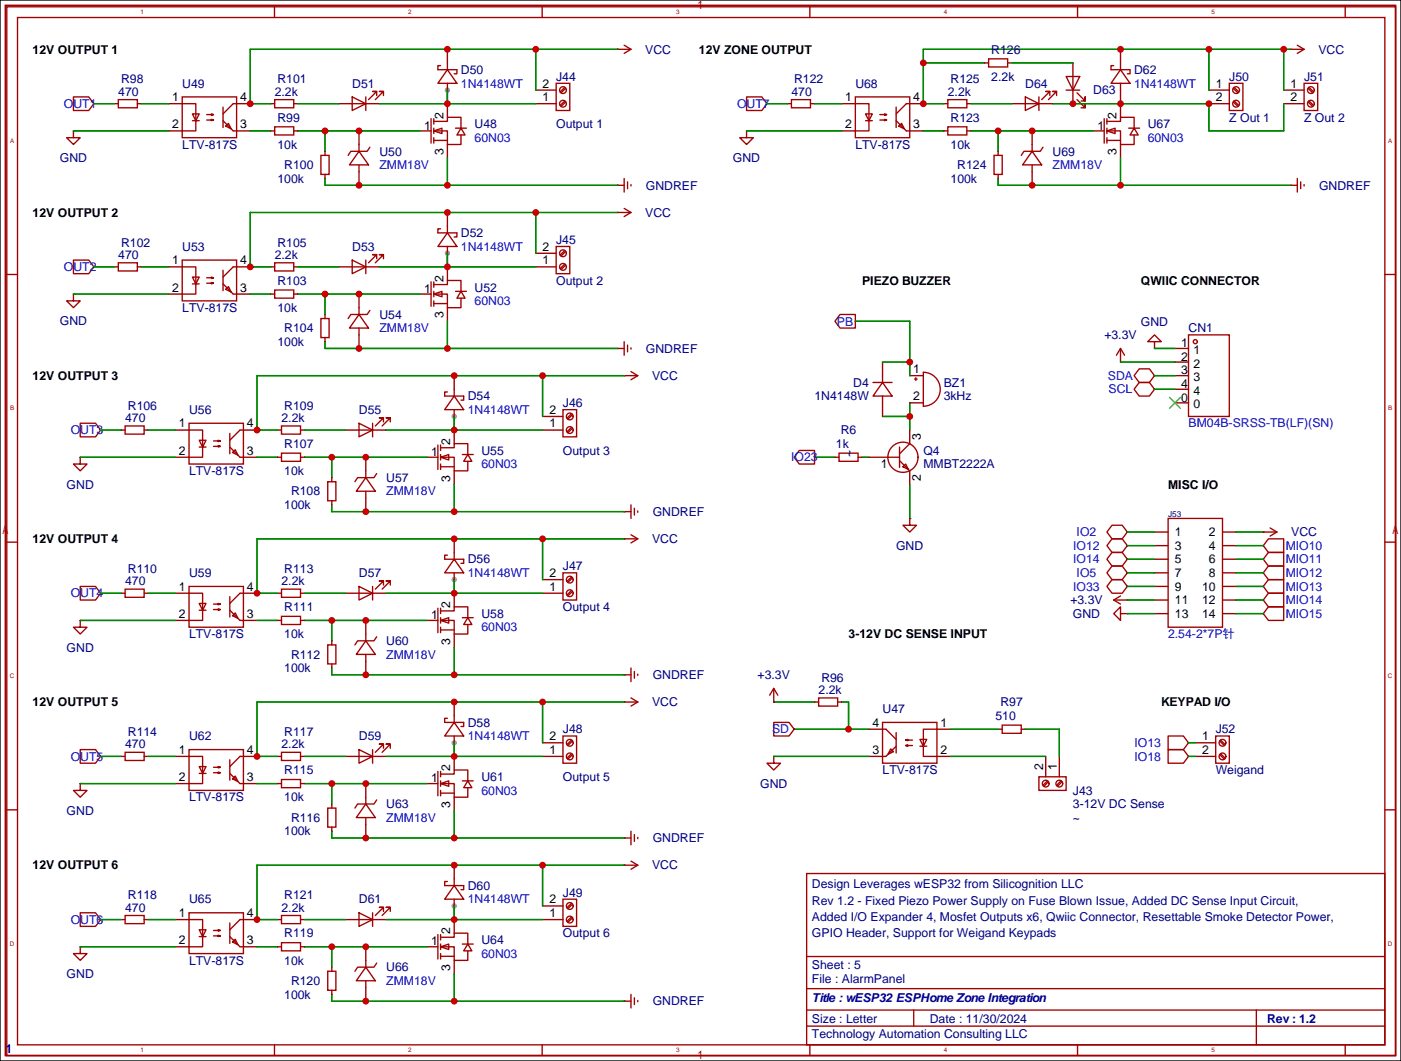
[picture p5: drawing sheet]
<svg xmlns="http://www.w3.org/2000/svg" width="262mm" height="198mm" viewBox="0 0 262 198" stroke-linecap="round" stroke-linejoin="round" font-family="sans-serif">
<path d="M0 0h261.7v198.2h-261.7z" fill="#fff" stroke="#000" stroke-width=".25"/>
<g fill="#999">
<circle cx="83.6" cy="16.8" r=".51"/>
<circle cx="84.8" cy="169.2" r=".51"/>
<circle cx="84.8" cy="138.8" r=".51"/>
<circle cx="84.8" cy="108.3" r=".51"/>
<circle cx="84.8" cy="77.8" r=".51"/>
<circle cx="83.6" cy="47.3" r=".51"/>
</g>
<g fill="none" stroke="#a10000" stroke-width=".25">
<path d="M1 1h259.7v196.2h-259.7zM1.3 1.3h259.4v195.9h-259.4zM3.3 3.3h255.4v191.9h-255.4zM13.7 18.1h2.9l.9 1.3-.9 1.2h-2.9zM22.1 18.6h3.6v1.5h-3.6zM34 19.4h2.6v3.3M34 18.1h10.2v7.6h-10.2zM44.2 19.4h-.6l-1.9 1.9M51.3 1.3v2M51.3 18.6h3.6v1.5h-3.6zM65.8 18.1l2.5 1.3-2.5 1.2zM65.8 19.4h2.5"/>
<path d="M68.3 18.1v2.5M70.4 17.8v-.7h-.8h.8l-1.6 1.5M71.6 17.8v-.7h-.7h.7l-1.5 1.5M82.3 12.3h-.5v.7h3.5v.8h-.5M83.6 13l1.7 2.6h-3.5zM83.6 11.8v1.2M83.6 15.6v1.2M101.3 1.3v2M103.9 15.6h2.5v5h-2.5zM105.5 16.3l-.9 .9M105.5 18.9l-.9 .8M105.7 16.5l-.9 .8"/>
<path d="M105.7 19l-.9 .9M115.3 9.2h2.6M116.6 8.4l1.3 .8M117.9 9.2l-1.3 .8M139.4 18.1h2.9l1 1.3-1 1.2h-2.9zM147.8 18.6h3.6v1.5h-3.6zM151.3 1.3v2M159.8 18.1h10.1v7.6h-10.1zM159.8 19.4h2.5v3.3M169.9 19.4h-.6l-1.9 1.9M177 18.6h3.6v1.5h-3.6zM184.7 11h3.5v1.5h-3.5z"/>
<path d="M191.5 18.1l2.6 1.3-2.6 1.2zM191.5 19.4h2.6M194.1 18.1v2.5M196.1 17.8v-.7h-.8h.8l-1.5 1.5M197.4 17.8v-.7h-.8h.8l-1.6 1.5M199.1 14.3h2.6l-1.3 2.5zM199.1 16.8h2.6M200.4 14.3v2.5M201.2 18.6l1.5 1.5v-.7v.7h-.8M201.2 17.3l1.5 1.6v-.8v.8h-.8M201.3 1.3v2M208 12.3h-.5v.7h3.6v.8h-.5"/>
<path d="M209.3 13l1.8 2.6h-3.6zM209.3 11.8v1.2M209.3 15.6v1.2M229.6 15.6h2.6v5h-2.6zM230.4 19l.8 .9M230.4 16.5l.8 .8M230.5 18.9l.9 .8M230.5 16.3l.9 .9M241 9.2h2.6M242.3 8.4l1.3 .8M243.6 15.6h2.5v5h-2.5zM243.6 9.2l-1.3 .8"/>
<path d="M244.3 19l.9 .9M244.3 16.5l.9 .8M244.5 18.9l.9 .8M244.5 16.3l.9 .9M251.3 1.3v2M13.7 24.5v1.2h1.3l-1.3 1.3-1.3-1.3h1.3M35.9 21.3h1.3l-.6 1.2zM35.9 22.5h1.3M36.6 22.5v2h-2.6M38.6 22.4h1.3l-.4 .1v-.2l.4 .1M38.6 21.4h1.3l-.4 .1v-.2l.4 .1M41.7 22.5l1.9 2h.6"/>
<path d="M41.7 20v3.8M42.2 23.6l.5-.5 .5 1zM51.3 23.7h3.6v1.5h-3.6zM59.9 29h1.6v3.6h-1.6zM67.1 28.3l1.7 2.5h-3.5zM67.1 27v1.3M67.1 30.8v1.3M69.1 27.5l-.5 .8h-3.1l-.5 .7M80.5 22.2v4.5M81 24.5h2.6v2.5h2.5v-1.8M81 22.7h2.6v-.8h2.5v2M81 24.5l1.5-.6v1.1z"/>
<path d="M81 22.2v1M81 23.9v1.1M81 25.7v1M81 26.2h2.6M85.1 23.9h2M86.1 23.9l.8 1.3h-1.6zM115.3 34.6h1.3M115.3 39.7h2.6M116.6 33.3v2.6M116.6 38.9l1.3 .8M117.2 34v1.2M117.9 34.5v.2"/>
<path d="M117.9 39.7l-1.3 .8M139.4 24.5v1.2h1.3l-1.3 1.3-1.2-1.3h1.2M161.7 21.3h1.2l-.6 1.2zM161.7 22.5h1.2M162.3 22.5v2h-2.5M164.3 22.4h1.3l-.4 .1v-.2l.4 .1M164.3 21.4h1.3l-.4 .1v-.2l.4 .1M167.4 20v3.8M167.4 22.5l1.9 2h.6M168.4 23.1l.5 1-1-.5zM177 23.7h3.6v1.5h-3.6zM185.7 29h1.5v3.6h-1.5z"/>
<path d="M192.8 28.3l1.8 2.5h-3.6zM192.8 27v1.3M192.8 30.8v1.3M194.8 27.5l-.5 .8h-3l-.5 .7M206.2 22.2v4.5M206.8 24.5h2.5v2.5h2.5v-1.8M206.8 22.7h2.5v-.8h2.5v2M206.8 24.5l1.5-.6v1.1zM206.8 26.2h2.5M206.8 22.2v1M206.8 23.9v1.1M206.8 25.7v1"/>
<path d="M210.8 23.9h2.1M211.8 23.9l.8 1.3h-1.5zM241 34.6h1.3M242.3 33.3v2.6M243 34v1.2M243.6 34.5v.2M1.3 51.3h2M13.7 48.6h2.9l.9 1.3-.9 1.2h-2.9zM13.7 54.9v1.3h1.3l-1.3 1.3-1.3-1.3h1.3M22.1 49.1h3.6v1.5h-3.6zM34 48.6h10.2v7.6h-10.2zM34 49.9h2.6v3.3"/>
<path d="M35.9 51.8h1.3l-.6 1.2zM35.9 53h1.3M36.6 53v1.9h-2.6M38.6 52.9h1.3l-.4 .1v-.2l.4 .1M38.6 51.9h1.3l-.4 .1v-.2l.4 .1M41.7 50.5v3.8M41.7 53l1.9 1.9h.6M42.2 54l.5-.5 .5 1.1zM44.2 49.9h-.6l-1.9 1.9M51.3 49.1h3.6v1.5h-3.6zM51.3 54.2h3.6v1.5h-3.6zM59.9 59.5h1.6v3.6h-1.6z"/>
<path d="M65.8 48.6l2.5 1.3-2.5 1.2zM65.8 49.9h2.5M67.1 58.7l1.7 2.6h-3.5zM67.1 57.5v1.2M68.3 48.6v2.5M69.1 58l-.5 .7h-3.1l-.5 .8M70.4 48.3v-.7h-.8h.8l-1.6 1.5M71.6 48.3v-.7h-.7h.7l-1.5 1.5M80.5 52.6v4.6M81 54.9h2.6v2.6h2.5v-1.8M81 53.2h2.6v-.8h2.5v2M81 54.9l1.6-.5v1z"/>
<path d="M81 52.6v1.1M81 54.4v1M81 56.2v1M81 56.7h2.6M82.3 42.7h-.5v.8h3.5v.8h-.5M83.6 43.5l1.7 2.5h-3.5zM83.6 42.2v1.3M83.6 46v1.3M85.1 54.4h2M86.1 54.4l.8 1.3h-1.6zM103.9 46h2.5v5.1h-2.5zM105.5 46.8l-.9 .8"/>
<path d="M105.5 49.3l-.9 .9M105.7 47l-.9 .8M105.7 49.5l-.9 .9M156.9 58.7h2.9v2.6h-2.9l-.9-1.3zM258.7 51.3h2M15 79.1h2.8l1 1.2-1 1.3h-2.8zM23.4 79.6h3.5v1.5h-3.5zM35.3 79.1h10.2v7.6h-10.2zM52.6 79.6h3.5v1.5h-3.5zM67.1 79.1l2.5 1.2-2.5 1.3zM67.1 61.3v1.3M69.6 79.1v2.5"/>
<path d="M71.6 78.8v-.8h-.7h.7l-1.5 1.6M72.9 78.8v-.8h-.8h.8l-1.5 1.6M83.6 73.2h-.5v.8h3.5v.7h-.5M84.8 74l1.8 2.5h-3.5zM84.8 72.7v1.3M84.8 76.5v1.3M105.2 76.5h2.5v5.1h-2.5zM106.8 77.3l-.9 .8M106.8 79.8l-.9 .9M106.9 77.5l-.8 .8M115.3 65.1h1.3M116.6 70.2h2.5"/>
<path d="M116.6 63.8v2.6M117.2 64.5v1.2M117.9 69.4l1.2 .8M117.9 65v.2M119.1 70.2l-1.2 .7M163.1 71.4h3.5M164.8 71.4l1.8 2.6h-3.5zM164.8 70.2v1.2M164.8 74v1.3M170.8 70.8h.5M171.1 70.6v.5M172.5 69.5a3.2 3.2 0 0 1 3.1 3.2 3.2 3.2 0 0 1-3.1 3.2z"/>
<path d="M209.3 65.1v2.5M209.3 65.1l-.8 1.3M209.3 65.1l.8 1.3M212.8 71.4h1.9l.9 1.3-.9 1.3h-1.9l-1-1.3zM212.8 68.9h1.9l.9 1.3-.9 1.2h-1.9l-1-1.2zM215.6 63.8h1.3l-1.3-1.2-1.2 1.2h1.2v1.3M222 62.6h7.6v15.2h-7.6zM15 85.4v1.3h1.3l-1.3 1.3-1.3-1.3h1.3M35.3 80.3h2.5v3.3M37.2 82.2h1.3l-.7 1.3zM37.2 83.5h1.3M37.8 83.5v1.9h-2.5"/>
<path d="M39.9 83.4h1.2l-.3 .1v-.2l.3 .1M39.9 82.4h1.2l-.3 .1v-.3l.3 .2M42.9 83.5l1.9 1.9h.7M42.9 81v3.8M43.9 84l.5 1-1-.5zM45.5 80.3h-.7l-1.9 1.9M52.6 84.6h3.5v1.6h-3.5zM61.2 90h1.5v3.5h-1.5zM67.1 80.3h2.5M68.3 89.2l1.8 2.6h-3.6zM68.3 88v1.2M68.3 91.8v1.2"/>
<path d="M70.4 88.5l-.6 .7h-3l-.5 .8M81.8 83.1v4.6M82.3 85.4h2.5v2.6h2.6v-1.8M82.3 83.6h2.5v-.7h2.6v2M82.3 85.4l1.5-.5v1zM82.3 83.1v1M82.3 84.9v1M82.3 86.7v1M82.3 87.2h2.5M86.4 84.9h2M87.4 84.9l.7 1.3h-1.5zM106.9 80l-.8 .8"/>
<path d="M116.6 95.6h1.3M117.9 94.3v2.5M117.9 99.9l1.2 .8M118.5 94.9v1.3M119.1 95.4v.3M149.3 84.1h2.8v2.6h-2.8l-1-1.3zM156.7 84.6h3.6v1.6h-3.6zM168 86l1.9 2M168 83.5v3.8M168.7 87.2l.5-.5 .5 1zM169.9 96.8v1.3h1.3l-1.3 1.3-1.2-1.3h1.2M169.9 82.9l-1.9 1.9"/>
<path d="M207.7 98.1h1.9l1 1.3-1 1.3h-1.9l-.9-1.3zM218.2 96.8h10.1v20.4h-10.1zM236 99.4h2.5M237.2 98.6l1.3 .8M238.5 99.4l-1.3 .7M1.3 101.3h2M15 109.5h2.8l1 1.3-1 1.3h-2.8zM15 115.9v1.3h1.3l-1.3 1.2-1.3-1.2h1.3M23.4 110h3.5v1.6h-3.5zM35.3 109.5h10.2v7.7h-10.2zM35.3 110.8h2.5v3.3M37.2 112.7h1.3l-.7 1.3z"/>
<path d="M37.2 114h1.3M37.8 114v1.9h-2.5M39.9 113.9h1.2l-.3 .1v-.3l.3 .2M39.9 112.8h1.2l-.3 .2v-.3l.3 .1M42.9 111.4v3.9M42.9 114l1.9 1.9h.7M43.9 114.5l.5 1-1-.5zM45.5 110.8h-.7l-1.9 1.9M52.6 110h3.5v1.6h-3.5zM52.6 115.1h3.5v1.6h-3.5zM67.1 109.5l2.5 1.3-2.5 1.3zM67.1 110.8h2.5"/>
<path d="M68.3 119.7l1.8 2.5h-3.6zM68.3 118.4v1.3M69.6 109.5v2.6M70.4 118.9l-.5 .8h-3.1l-.5 .8M71.6 109.3v-.8h-.7h.7l-1.5 1.5M72.9 109.3v-.8h-.8h.8l-1.5 1.5M81.8 113.6v4.6M82.3 115.9h2.5v2.5h2.6v-1.7M82.3 114.1h2.5v-.7h2.6v2M82.3 115.9l1.5-.5v1zM82.3 113.6v1M82.3 115.4v1"/>
<path d="M82.3 117.2v1M82.3 117.7h2.5M83.6 103.7h-.5v.8h3.5v.7h-.5M84.8 104.5l1.8 2.5h-3.5zM84.8 103.2v1.3M84.8 107v1.3M86.4 115.4h2M87.4 115.4l.7 1.3h-1.5zM105.2 107h2.5v5.1h-2.5zM106.8 107.8l-.9 .8M106.8 110.3l-.9 .8M106.9 107.9l-.8 .9"/>
<path d="M106.9 110.5l-.8 .8M116.6 100.7h2.5M119.1 100.7l-1.2 .7M207.7 105.7h1.9l1 1.3-1 1.3h-1.9l-.9-1.3zM207.7 103.2h1.9l1 1.3-1 1.2h-1.9l-.9-1.2zM207.7 100.7h1.9l1 1.2-1 1.3h-1.9l-.9-1.3zM207.7 108.3h1.9l1 1.2-1 1.3h-1.9l-.9-1.3zM208 112.1l1.3 .7M208 112.1h2.6M209.3 114.6v1.3l-1.3-1.3 1.3-1.2v1.2h1.3M209.3 111.3l-1.3 .8M236.9 100.7h2.9v2.5h-2.9l-.9-1.3z"/>
<path d="M236.9 105.7h2.9v2.6h-2.9l-.9-1.3zM236.9 108.3h2.9v2.5h-2.9l-.9-1.3zM236.9 110.8h2.9v2.6h-2.9l-.9-1.3zM236.9 113.4h2.9v2.5h-2.9l-.9-1.3zM236.9 103.2h2.9v2.5h-2.9l-.9-1.2zM258.7 101.3h2M61.2 120.5h1.5v3.5h-1.5zM68.3 122.2v1.3M71.6 139.8v-.8h-.7h.7l-1.5 1.5M72.9 139.8v-.8h-.8h.8l-1.5 1.5M83.6 134.2h-.5v.7h3.5v.8h-.5M84.8 134.9l1.8 2.6h-3.5z"/>
<path d="M84.8 133.7v1.2M84.8 137.5v1.3M105.2 137.5h2.5v5.1h-2.5zM106.8 138.2l-.9 .9M106.9 138.4l-.8 .9M116.6 131.1h2.5M116.6 126.1h1.3M117.9 130.4l1.2 .7M117.9 124.8v2.5M118.5 125.4v1.3M119.1 131.1l-1.2 .8M119.1 125.9v.3"/>
<path d="M144.5 134.9h2.9l.9 1.3-.9 1.3h-2.9zM144.5 128.6l-.7 1.3M144.5 128.6v2.5M144.5 128.6l.8 1.3M152.9 130.4h3.6v1.5h-3.6zM164.8 134.9h10.2v7.7h-10.2zM164.8 136.2h.7l1.9 1.9M166.4 139.9l.5 .5-1 .5zM167.4 139.4l-1.9 1.9h-.7M167.4 136.8v3.9M169.2 139.3l.3-.2v.3l-.3-.1h1.2M169.2 138.2l.3-.1v.3l-.3-.2h1.2"/>
<path d="M171.8 138.1h1.3l-.6 1.3zM171.8 139.4h1.3M172.5 139.4v1.9h2.5M175 136.2h-2.5v3.3M187.2 135.4h3.6v1.6h-3.6zM218.2 137.5h2.8l1 1.3-1 1.2h-2.8zM227.1 137.5h2.5v5.1h-2.5zM227.8 138.4l.9 .9M228 138.2l.9 .9M1.3 151.3h2M15 140h2.8l1 1.3-1 1.3h-2.8zM15 146.4v1.2h1.3l-1.3 1.3-1.3-1.3h1.3"/>
<path d="M23.4 140.5h3.5v1.6h-3.5zM35.3 141.3h2.5v3.3M35.3 140h10.2v7.6h-10.2zM37.2 143.2h1.3l-.7 1.3zM37.2 144.5h1.3M37.8 144.5v1.9h-2.5M39.9 144.3h1.2l-.3 .2v-.3l.3 .1M39.9 143.3h1.2l-.3 .1v-.2l.3 .1M42.9 141.9v3.8M42.9 144.5l1.9 1.9h.7M43.9 145l.5 1-1-.5zM45.5 141.3h-.7l-1.9 1.9"/>
<path d="M52.6 140.5h3.5v1.6h-3.5zM52.6 145.6h3.5v1.5h-3.5zM61.2 150.9h1.5v3.6h-1.5zM67.1 140l2.5 1.3-2.5 1.3zM67.1 141.3h2.5M68.3 150.2l1.8 2.5h-3.6zM68.3 148.9v1.3M68.3 152.7v1.3M69.6 140v2.6M70.4 149.4l-.6 .8h-3l-.5 .7M81.8 144.1v4.6M82.3 146.4h2.5v2.5h2.6v-1.8"/>
<path d="M82.3 144.6h2.5v-.8h2.6v2.1M82.3 146.4l1.5-.5v1zM82.3 144.1v1M82.3 145.9v1M82.3 147.6v1.1M82.3 148.1h2.5M86.4 145.9h2M87.4 145.9l.7 1.2h-1.5zM106.8 140.8l-.9 .8M106.9 141l-.8 .8M116.6 156.5h1.3M117.9 155.3v2.5"/>
<path d="M118.5 155.9v1.3M119.1 156.4v.3M144.5 141.3v1.3h1.3l-1.3 1.2-1.2-1.2h1.2M194.1 145.1h5v2.5h-5zM195.7 145.8l-.9 .9M195.8 146l-.8 .9M198.2 145.8l-.8 .9M198.4 146l-.9 .9M218.2 140h2.8l1 1.3-1 1.3h-2.8zM227.8 141l.9 .8M228 140.8l.9 .8M258.7 151.3h2"/>
<path d="M15 170.5h2.8l1 1.3-1 1.2h-2.8zM15 176.9v1.2h1.3l-1.3 1.3-1.3-1.3h1.3M23.4 171h3.5v1.5h-3.5zM35.3 170.5h10.2v7.6h-10.2zM35.3 171.8h2.5v3.3M37.2 173.7h1.3l-.7 1.2zM37.2 174.9h1.3M37.8 174.9v2h-2.5M39.9 174.8h1.2l-.3 .1v-.2l.3 .1M39.9 173.8h1.2l-.3 .1v-.2l.3 .1M42.9 172.4v3.8M42.9 174.9l1.9 2h.7"/>
<path d="M43.9 175.5l.5 1-1-.5zM45.5 171.8h-.7l-1.9 1.9M52.6 171h3.5v1.5h-3.5zM52.6 176.1h3.5v1.5h-3.5zM67.1 170.5l2.5 1.3-2.5 1.2zM67.1 171.8h2.5M68.3 179.4v1.3M69.6 170.5v2.5M70.4 179.9l-.5 .8h-3.1l-.5 .7M71.6 170.2v-.7h-.7h.7l-1.5 1.5M72.9 170.2v-.7h-.8h.8l-1.5 1.5M81.8 174.6v4.5"/>
<path d="M82.3 176.9h2.5v2.5h2.6v-1.8M82.3 175.1h2.5v-.8h2.6v2M82.3 176.9l1.5-.6v1.1zM82.3 174.6v1M82.3 176.3v1.1M82.3 178.1v1M82.3 178.6h2.5M83.6 164.7h-.5v.7h3.5v.8h-.5M84.8 165.4l1.8 2.6h-3.5zM84.8 164.2v1.2M84.8 168v1.2M86.4 176.3h2"/>
<path d="M87.4 176.3l.7 1.3h-1.5zM105.2 168h2.5v5h-2.5zM106.8 168.7l-.9 .9M106.8 171.3l-.9 .8M106.9 168.9l-.8 .8M106.9 171.4l-.8 .9M116.6 161.6h2.5M117.9 160.8l1.2 .8M119.1 161.6l-1.2 .8M150.7 178.7h108M150.7 163.2h108v32h-108zM51.3 195.2v2"/>
<path d="M61.2 181.4h1.5v3.6h-1.5zM68.3 180.7l1.8 2.5h-3.6zM68.3 183.2v1.3M101.3 195.2v2M116.6 187h1.3M117.9 185.7v2.6M118.5 186.4v1.2M119.1 186.9v.2M150.7 191.7h108M150.7 188.7h108M150.7 184.7h108M151.3 195.2v2"/>
<path d="M170.7 188.7v3M201.3 195.2v2M234.7 188.7v6.5M251.3 195.2v2"/>
<circle cx="105.2" cy="19.4" r=".63"/>
<circle cx="105.2" cy="16.8" r=".63"/>
<circle cx="230.9" cy="19.4" r=".63"/>
<circle cx="230.9" cy="16.8" r=".63"/>
<circle cx="244.9" cy="19.4" r=".64"/>
<circle cx="244.9" cy="16.8" r=".64"/>
<circle cx="105.2" cy="47.3" r=".63"/>
<circle cx="105.2" cy="49.9" r=".63"/>
<circle cx="106.4" cy="77.8" r=".63"/>
<circle cx="223.3" cy="63.8" r=".38"/>
<circle cx="106.4" cy="80.3" r=".63"/>
<circle cx="168.7" cy="85.4" r="2.82"/>
<circle cx="106.4" cy="110.8" r=".63"/>
<circle cx="106.4" cy="108.3" r=".63"/>
<circle cx="106.4" cy="138.8" r=".63"/>
<circle cx="228.3" cy="138.8" r=".64"/>
<circle cx="106.4" cy="141.3" r=".63"/>
<circle cx="195.3" cy="146.4" r=".63"/>
<circle cx="197.9" cy="146.4" r=".63"/>
<circle cx="228.3" cy="141.3" r=".64"/>
<circle cx="106.4" cy="171.8" r=".63"/>
<circle cx="106.4" cy="169.2" r=".63"/>
</g>
<g fill="none" stroke="#008700" stroke-width=".25">
<path d="M17.5 19.4h3.8M26.4 19.4h5.1M55.6 19.4h7.6M70.9 19.4h29.2M83.6 16.8v2.6M100.1 9.2v7.6M115.3 9.2h-68.6v10.2h3.8M143.3 19.4h3.8M152.1 19.4h5.1M172.5 11.8h11.4M181.4 19.4h7.6M189 11.8h11.4"/>
<path d="M196.6 19.4h29.2v5.1h14v-5.1M225.8 9.2v7.6M239.8 9.2v7.6M241 9.2h-68.5v10.2h3.8M13.7 24.5h17.8M46.7 24.5h3.8M55.6 24.5h22.9M60.7 24.5v3.8M60.7 33.3v1.3h54.6M83.6 29.5v5.1M100.1 39.7v7.6M115.3 39.7h-68.6v10.2h3.8"/>
<path d="M139.4 24.5h17.8M172.5 24.5h3.8M181.4 24.5h22.8M186.4 33.3v1.3h54.6M186.4 24.5v3.8M209.3 29.5v5.1M13.7 54.9h17.8M17.5 49.9h3.8M26.4 49.9h5.1M46.7 54.9h3.8M55.6 49.9h7.6M55.6 54.9h22.9"/>
<path d="M60.7 54.9v3.8M70.9 49.9h29.2M83.6 47.3v2.6M60.7 63.8v1.3h54.6M83.6 60v5.1M84.8 77.8v2.5M101.3 70.2v7.6M116.6 70.2h-68.6v10.1h3.8M159.8 60h10.1v10.2M169.9 75.3v5M169.9 77.8h-5.1M169.9 67.6h-5.1"/>
<path d="M209.3 67.6h10.2M215.6 65.1h3.9M215.6 70.2h3.9M215.6 72.7h3.9M15 85.4h17.8M18.8 80.3h3.8M27.7 80.3h5.1M48 85.4h3.8M56.9 85.4h22.9M56.9 80.3h7.6M62 85.4v3.8M62 94.3v1.3h54.6"/>
<path d="M72.1 80.3h29.2M84.8 90.5v5.1M152.1 85.4h3.9M161 85.4h1.3M169.9 90.5v6.3M210.6 99.4h5M230.9 99.4h5.1M15 115.9h17.8M18.8 110.8h3.8M27.7 110.8h5.1M48 115.9h3.8M56.9 110.8h7.6"/>
<path d="M56.9 115.9h22.9M62 115.9v3.8M72.1 110.8h29.2M84.8 108.3v2.5M101.3 100.7v7.6M116.6 100.7h-68.6v10.1h3.8M210.6 101.9h5M210.6 104.5h5M210.6 107h5M210.6 109.5h5M210.6 112.1h5M210.6 114.6h5"/>
<path d="M230.9 101.9h5.1M230.9 104.5h5.1M230.9 107h5.1M230.9 109.5h5.1M230.9 112.1h5.1M230.9 114.6h5.1M62 124.8v1.3h54.6M84.8 138.8v2.5M84.8 121v5.1M101.3 131.1v7.7M116.6 131.1h-68.6v10.2h3.8M144.5 131.1h7.6"/>
<path d="M148.3 136.2h14M157.2 131.1h1.3v5.1M177.5 136.2h8.9M191.5 136.2h6.4v5.1M222 138.8h1.3M15 146.4h17.8M18.8 141.3h3.8M27.7 141.3h5.1M48 146.4h3.8M56.9 141.3h7.6M56.9 146.4h22.9M62 146.4v3.8"/>
<path d="M62 155.3v1.2h54.6M72.1 141.3h29.2M84.8 151.5v5M144.5 141.3h17.8M177.5 141.3h17.8M222 141.3h1.3M15 176.9h17.8M18.8 171.8h3.8M27.7 171.8h5.1M48 176.9h3.8M56.9 171.8h7.6M56.9 176.9h22.9"/>
<path d="M62 176.9v3.8M72.1 171.8h29.2M84.8 169.2v2.6M101.3 161.6v7.6M116.6 161.6h-68.6v10.2h3.8M62 185.7v1.3h54.6M84.8 181.9v5.1"/>
</g>
<g fill="none" stroke="#870000" stroke-width=".25">
<path d="M17.5 19.4h.1M21.3 19.4h.8M25.7 19.4h.7M31.5 19.4h2.5M44.2 19.4h2.5M50.5 19.4h.8M54.9 19.4h.7M63.2 19.4h2.6M68.3 19.4h2.6M83.6 9.2v2.6M83.6 16.8v5.1M100.1 19.4h3.8"/>
<path d="M100.1 16.8h3.8M115.3 9.2h.1M143.3 19.4h.1M147.1 19.4h.7M151.4 19.4h.7M157.2 19.4h2.6M169.9 19.4h2.6M176.3 19.4h.7M180.6 19.4h.8M183.9 11.8h.8M188.2 11.8h.8M189 19.4h2.5"/>
<path d="M194.1 19.4h2.5M200.4 11.8v2.5M200.4 16.8v2.6M209.3 9.2v2.6M209.3 16.8v5.1M225.8 19.4h3.8M225.8 16.8h3.8M239.8 19.4h3.8M239.8 16.8h3.8M241 9.2h.1M13.7 24.5h.1M31.5 24.5h2.5"/>
<path d="M44.2 24.5h2.5M50.5 24.5h.8M54.9 24.5h.7M60.7 28.3v.7M60.7 32.6v.7M67.1 24.5v2.5M67.1 32.1v2.5M78.5 24.5h2M83.6 27v2.5M83.6 39.7v2.5M115.3 34.6h.1M115.3 39.7h.1"/>
<path d="M139.4 24.5h.1M157.2 24.5h2.6M169.9 24.5h2.6M176.3 24.5h.7M180.6 24.5h.8M186.4 28.3v.7M186.4 32.6v.7M192.8 24.5v2.5M192.8 32.1v2.5M204.2 24.5h2M209.3 27v2.5M241 34.6h.1"/>
<path d="M13.7 54.9h.1M17.5 49.9h.1M21.3 49.9h.8M25.7 49.9h.7M31.5 54.9h2.5M31.5 49.9h2.5M44.2 54.9h2.5M44.2 49.9h2.5M50.5 54.9h.8M50.5 49.9h.8M54.9 54.9h.7M54.9 49.9h.7"/>
<path d="M60.7 58.7v.8M63.2 49.9h2.6M67.1 54.9v2.6M68.3 49.9h2.6M78.5 54.9h2M83.6 47.3v5.1M83.6 57.5v2.5M100.1 49.9h3.8M100.1 47.3h3.8M60.7 63.1v.7M67.1 62.6v2.5M84.8 70.2v2.5"/>
<path d="M84.8 77.8v5.1M101.3 77.8h3.9M115.3 65.1h.1M116.6 70.2h.1M159.8 60h.1M164.8 67.6v2.6M164.8 75.3v2.5M169.9 70.2h2.6M169.9 75.3h2.6M209.3 67.6h.1M215.6 65.1h.1M215.6 70.2h.1"/>
<path d="M215.6 72.7h.1M219.5 70.2h2.5M219.5 75.3h2.5M219.5 65.1h2.5M219.5 67.6h2.5M219.5 72.7h2.5M15 85.4h.1M18.8 80.3h.1M22.6 80.3h.8M26.9 80.3h.8M32.8 85.4h2.5M32.8 80.3h2.5"/>
<path d="M45.5 85.4h2.5M45.5 80.3h2.5M51.8 85.4h.8M51.8 80.3h.8M56.1 85.4h.8M56.1 80.3h.8M62 89.2v.8M62 93.5v.8M64.5 80.3h2.6M68.3 85.4v2.6M68.3 93v2.6M69.6 80.3h2.5"/>
<path d="M79.8 85.4h2M84.8 88v2.5M101.3 80.3h3.9M116.6 95.6h.1M152.1 85.4h.1M156 85.4h.7M160.3 85.4h.7M162.3 85.4h5.7M169.9 96.8h.1M169.9 80.3v2.6M169.9 88v2.5M210.6 99.4h.1"/>
<path d="M215.6 99.4h2.6M228.3 99.4h2.6M236 99.4h.1M15 115.9h.1M18.8 110.8h.1M22.6 110.8h.8M26.9 110.8h.8M32.8 115.9h2.5M32.8 110.8h2.5M45.5 115.9h2.5M45.5 110.8h2.5M51.8 115.9h.8"/>
<path d="M51.8 110.8h.8M56.1 115.9h.8M56.1 110.8h.8M62 119.7v.8M64.5 110.8h2.6M68.3 115.9v2.5M69.6 110.8h2.5M79.8 115.9h2M84.8 100.7v2.5M84.8 108.3v5.1M84.8 118.4v2.6M101.3 110.8h3.9"/>
<path d="M101.3 108.3h3.9M116.6 100.7h.1M210.6 112.1h.1M210.6 114.6h.1M210.6 101.9h.1M210.6 104.5h.1M210.6 107h.1M210.6 109.5h.1M215.6 101.9h2.6M215.6 104.5h2.6M215.6 107h2.6M215.6 109.5h2.6"/>
<path d="M215.6 112.1h2.6M215.6 114.6h2.6M228.3 101.9h2.6M228.3 104.5h2.6M228.3 107h2.6M228.3 109.5h2.6M228.3 112.1h2.6M228.3 114.6h2.6M236 101.9h.1M236 104.5h.1M236 107h.1M236 109.5h.1"/>
<path d="M236 112.1h.1M236 114.6h.1M62 124v.8M68.3 123.5v2.6M84.8 131.1v2.6M84.8 138.8v5M101.3 138.8h3.9M116.6 131.1h.1M116.6 126.1h.1M144.5 131.1h.1M148.3 136.2h.1M152.1 131.1h.8"/>
<path d="M156.5 131.1h.7M162.3 136.2h2.5M175 136.2h2.5M186.4 136.2h.8M190.8 136.2h.7M222 138.8h.1M223.3 138.8h3.8M15 146.4h.1M18.8 141.3h.1M22.6 141.3h.8M26.9 141.3h.8M32.8 141.3h2.5"/>
<path d="M32.8 146.4h2.5M45.5 141.3h2.5M45.5 146.4h2.5M51.8 141.3h.8M51.8 146.4h.8M56.1 141.3h.8M56.1 146.4h.8M62 150.2v.7M62 154.5v.8M64.5 141.3h2.6M68.3 146.4v2.5M68.3 154v2.5"/>
<path d="M69.6 141.3h2.5M79.8 146.4h2M84.8 148.9v2.6M101.3 141.3h3.9M116.6 156.5h.1M144.5 141.3h.1M162.3 141.3h2.5M175 141.3h2.5M195.3 141.3v3.8M197.9 141.3v3.8M222 141.3h.1M223.3 141.3h3.8"/>
<path d="M15 176.9h.1M18.8 171.8h.1M22.6 171.8h.8M26.9 171.8h.8M32.8 176.9h2.5M32.8 171.8h2.5M45.5 176.9h2.5M45.5 171.8h2.5M51.8 176.9h.8M51.8 171.8h.8M56.1 176.9h.8M56.1 171.8h.8"/>
<path d="M64.5 171.8h2.6M68.3 176.9v2.5M69.6 171.8h2.5M79.8 176.9h2M84.8 161.6v2.6M84.8 169.2v5.1M84.8 179.4v2.5M101.3 171.8h3.9M101.3 169.2h3.9M116.6 161.6h.1M62 180.7v.7M62 185v.7"/>
<path d="M68.3 184.5v2.5M116.6 187h.1"/>
</g>
<path d="M218.4 74.2l2.1 2.1M220.5 74.2l-2.1 2.1" fill="none" stroke="#3c3" stroke-width=".25"/>
<g fill="#c00">
<circle cx="169.9" cy="77.8" r=".63"/>
<circle cx="158.5" cy="136.2" r=".63"/>
<circle cx="169.9" cy="67.6" r=".63"/>
<circle cx="83.6" cy="19.4" r=".63"/>
<circle cx="67.1" cy="24.5" r=".63"/>
<circle cx="60.7" cy="24.5" r=".63"/>
<circle cx="67.1" cy="34.6" r=".63"/>
<circle cx="83.6" cy="34.6" r=".63"/>
<circle cx="67.1" cy="54.9" r=".63"/>
<circle cx="60.7" cy="54.9" r=".63"/>
<circle cx="83.6" cy="65.1" r=".63"/>
<circle cx="67.1" cy="65.1" r=".63"/>
<circle cx="68.3" cy="85.4" r=".63"/>
<circle cx="62" cy="85.4" r=".63"/>
<circle cx="68.3" cy="95.6" r=".63"/>
<circle cx="84.8" cy="95.6" r=".63"/>
<circle cx="68.3" cy="115.9" r=".63"/>
<circle cx="62" cy="115.9" r=".63"/>
<circle cx="84.8" cy="126.1" r=".63"/>
<circle cx="68.3" cy="126.1" r=".63"/>
<circle cx="68.3" cy="146.4" r=".63"/>
<circle cx="62" cy="146.4" r=".63"/>
<circle cx="68.3" cy="156.5" r=".63"/>
<circle cx="84.8" cy="156.5" r=".63"/>
<circle cx="68.3" cy="176.9" r=".63"/>
<circle cx="62" cy="176.9" r=".63"/>
<circle cx="84.8" cy="187" r=".63"/>
<circle cx="68.3" cy="187" r=".63"/>
<circle cx="192.8" cy="24.5" r=".63"/>
<circle cx="186.4" cy="24.5" r=".63"/>
<circle cx="209.3" cy="34.6" r=".63"/>
<circle cx="192.8" cy="34.6" r=".63"/>
<circle cx="209.3" cy="19.4" r=".63"/>
<circle cx="225.8" cy="19.4" r=".63"/>
<circle cx="200.4" cy="19.4" r=".63"/>
<circle cx="209.3" cy="9.2" r=".63"/>
<circle cx="225.8" cy="9.2" r=".63"/>
<circle cx="239.8" cy="9.2" r=".64"/>
<circle cx="172.5" cy="11.8" r=".63"/>
<circle cx="172.5" cy="19.4" r=".63"/>
<circle cx="84.8" cy="161.6" r=".63"/>
<circle cx="48" cy="171.8" r=".63"/>
<circle cx="101.3" cy="161.6" r=".63"/>
<circle cx="84.8" cy="171.8" r=".63"/>
<circle cx="84.8" cy="131.1" r=".63"/>
<circle cx="101.3" cy="131.1" r=".63"/>
<circle cx="48" cy="141.3" r=".64"/>
<circle cx="84.8" cy="141.3" r=".63"/>
<circle cx="84.8" cy="100.7" r=".63"/>
<circle cx="48" cy="110.8" r=".63"/>
<circle cx="101.3" cy="100.7" r=".63"/>
<circle cx="84.8" cy="110.8" r=".63"/>
<circle cx="84.8" cy="70.2" r=".63"/>
<circle cx="101.3" cy="70.2" r=".63"/>
<circle cx="48" cy="80.3" r=".64"/>
<circle cx="84.8" cy="80.3" r=".63"/>
<circle cx="83.6" cy="39.7" r=".63"/>
<circle cx="46.7" cy="49.9" r=".63"/>
<circle cx="100.1" cy="39.7" r=".63"/>
<circle cx="83.6" cy="49.9" r=".63"/>
<circle cx="83.6" cy="9.2" r=".63"/>
<circle cx="100.1" cy="9.2" r=".63"/>
<circle cx="46.7" cy="19.4" r=".64"/>
</g>
<g font-size="2.3">
<text x="6.1" y="10">12V OUTPUT 1</text>
<text x="130.6" y="10">12V ZONE OUTPUT</text>
<text x="101.3" y="16.4">2</text>
<text x="227.1" y="16.4">1</text>
<text x="241" y="16.4">1</text>
<text x="32.1" y="18.9">1</text>
<text x="32.1" y="24">2</text>
<text x="44.8" y="24">3</text>
<text x="44.8" y="18.9">4</text>
<text x="82.8" y="22.1" transform="rotate(-90 82.8 22.1)">2</text>
<text x="101.3" y="18.9">1</text>
<text x="157.9" y="18.9">1</text>
<text x="157.9" y="24">2</text>
<text x="170.6" y="24">3</text>
<text x="170.6" y="18.9">4</text>
<text x="208.6" y="22.1" transform="rotate(-90 208.6 22.1)">2</text>
<text x="227.1" y="18.9">2</text>
<text x="241" y="18.9">2</text>
<text x="79.2" y="24.2">1</text>
<text x="82.8" y="29" transform="rotate(-90 82.8 29)">3</text>
<text x="205" y="24.2">1</text>
<text x="208.6" y="29" transform="rotate(-90 208.6 29)">3</text>
<text x="6.1" y="40.5">12V OUTPUT 2</text>
<text x="101.3" y="46.8">2</text>
<text x="32.1" y="49.4">1</text>
<text x="44.8" y="49.4">4</text>
<text x="82.8" y="52.6" transform="rotate(-90 82.8 52.6)">2</text>
<text x="101.3" y="49.4">1</text>
<text x="161" y="53.2">PIEZO BUZZER</text>
<text x="213.1" y="53.2">QWIIC CONNECTOR</text>
<text x="32.1" y="54.5">2</text>
<text x="44.8" y="54.5">3</text>
<text x="79.2" y="54.7">1</text>
<text x="82.8" y="59.5" transform="rotate(-90 82.8 59.5)">3</text>
<text x="220.6" y="64.8">1</text>
<text x="6.1" y="71">12V OUTPUT 3</text>
<text x="170.6" y="69.7">1</text>
<text x="220.6" y="67.4">2</text>
<text x="220.6" y="69.9">3</text>
<text x="222.9" y="66.1">1</text>
<text x="222.9" y="68.7">2</text>
<text x="222.9" y="71.2">3</text>
<text x="102.6" y="77.3">2</text>
<text x="170.6" y="74.8">2</text>
<text x="220.6" y="72.5">4</text>
<text x="220.6" y="75">0</text>
<text x="222.9" y="73.7">4</text>
<text x="222.9" y="76.3">0</text>
<text x="33.4" y="79.8">1</text>
<text x="46.1" y="79.8">4</text>
<text x="84.1" y="83.1" transform="rotate(-90 84.1 83.1)">2</text>
<text x="102.6" y="79.9">1</text>
<text x="172" y="82.2" transform="rotate(-90 172 82.2)">3</text>
<text x="33.4" y="84.9">2</text>
<text x="46.1" y="84.9">3</text>
<text x="80.5" y="85.2">1</text>
<text x="84.1" y="90" transform="rotate(-90 84.1 90)">3</text>
<text x="164.5" y="87.5">1</text>
<text x="172" y="89.9" transform="rotate(-90 172 89.9)">2</text>
<text x="218.2" y="91.3">MISC I/O</text>
<text x="6.1" y="101.4">12V OUTPUT 4</text>
<text x="219.5" y="100.1">1</text>
<text x="225.8" y="100.1">2</text>
<text x="102.6" y="107.8">2</text>
<text x="219.5" y="102.7">3</text>
<text x="219.5" y="105.2">5</text>
<text x="219.5" y="107.8">7</text>
<text x="225.8" y="102.7">4</text>
<text x="225.8" y="105.2">6</text>
<text x="225.8" y="107.8">8</text>
<text x="33.4" y="110.3">1</text>
<text x="46.1" y="110.3">4</text>
<text x="84.1" y="113.6" transform="rotate(-90 84.1 113.6)">2</text>
<text x="102.6" y="110.3">1</text>
<text x="219.5" y="110.3">9</text>
<text x="219.5" y="112.8">11</text>
<text x="224.5" y="110.3">10</text>
<text x="224.5" y="112.8">12</text>
<text x="33.4" y="115.4">2</text>
<text x="46.1" y="115.4">3</text>
<text x="80.5" y="115.6">1</text>
<text x="158.5" y="119.2">3-12V DC SENSE INPUT</text>
<text x="219.5" y="115.4">13</text>
<text x="224.5" y="115.4">14</text>
<text x="84.1" y="120.4" transform="rotate(-90 84.1 120.4)">3</text>
<text x="6.1" y="131.9">12V OUTPUT 5</text>
<text x="216.9" y="131.9">KEYPAD I/O</text>
<text x="162.9" y="135.7">4</text>
<text x="175.6" y="135.7">1</text>
<text x="33.4" y="140.8">1</text>
<text x="46.1" y="140.8">4</text>
<text x="102.6" y="140.8">1</text>
<text x="102.6" y="138.3">2</text>
<text x="162.9" y="140.8">3</text>
<text x="175.6" y="140.8">2</text>
<text x="194.8" y="143.8" transform="rotate(-90 194.8 143.8)">2</text>
<text x="197.4" y="143.8" transform="rotate(-90 197.4 143.8)">1</text>
<text x="224.5" y="138.3">1</text>
<text x="224.5" y="140.8">2</text>
<text x="33.4" y="145.9">2</text>
<text x="46.1" y="145.9">3</text>
<text x="80.5" y="146.1">1</text>
<text x="84.1" y="144.1" transform="rotate(-90 84.1 144.1)">2</text>
<text x="84.1" y="150.9" transform="rotate(-90 84.1 150.9)">3</text>
<text x="6.1" y="162.4">12V OUTPUT 6</text>
<text x="33.4" y="171.3">1</text>
<text x="46.1" y="171.3">4</text>
<text x="102.6" y="171.3">1</text>
<text x="102.6" y="168.8">2</text>
<text x="33.4" y="176.4">2</text>
<text x="46.1" y="176.4">3</text>
<text x="80.5" y="176.6">1</text>
<text x="84.1" y="174.5" transform="rotate(-90 84.1 174.5)">2</text>
<text x="84.1" y="181.4" transform="rotate(-90 84.1 181.4)">3</text>
</g>
<g font-size="2.3" fill="#000080">
<text x="120.5" y="10">VCC</text>
<text x="185.2" y="10">R126</text>
<text x="246.3" y="10">VCC</text>
<text x="22.1" y="17.9">470</text>
<text x="22.6" y="15.6">R98</text>
<text x="34" y="16.4">U49</text>
<text x="51.3" y="17.9">2.2k</text>
<text x="51.8" y="15.6">R101</text>
<text x="65.8" y="16.4">D51</text>
<text x="86.1" y="13.8">D50</text>
<text x="103.9" y="15.1">J44</text>
<text x="147.8" y="17.9">470</text>
<text x="148.3" y="15.6">R122</text>
<text x="159.8" y="16.4">U68</text>
<text x="177" y="17.9">2.2k</text>
<text x="177.5" y="15.6">R125</text>
<text x="185.2" y="15.1">2.2k</text>
<text x="191.5" y="16.4">D64</text>
<text x="204.2" y="17.6">D63</text>
<text x="211.8" y="13.8">D62</text>
<text x="229.6" y="15.1">J50</text>
<text x="243.6" y="15.1">J51</text>
<text x="51.8" y="22.7">R99</text>
<text x="88.6" y="24">U48</text>
<text x="103.9" y="24">Output 1</text>
<text x="177.5" y="22.7">R123</text>
<text x="214.4" y="24">U67</text>
<text x="229.6" y="22.7">Z Out 1</text>
<text x="243.6" y="22.7">Z Out 2</text>
<text x="34" y="27.8">LTV-817S</text>
<text x="51.8" y="27.8">10k</text>
<text x="70.9" y="29.1">U50</text>
<text x="159.8" y="27.8">LTV-817S</text>
<text x="177.5" y="27.8">10k</text>
<text x="196.6" y="29.1">U69</text>
<text x="11.2" y="30.3">GND</text>
<text x="51.8" y="34.1">100k</text>
<text x="53.1" y="31.6">R100</text>
<text x="120.6" y="35.4">GNDREF</text>
<text x="136.9" y="30.3">GND</text>
<text x="177.5" y="34.1">100k</text>
<text x="178.8" y="31.6">R124</text>
<text x="246.4" y="35.4">GNDREF</text>
<text x="120.5" y="40.5">VCC</text>
<text x="22.6" y="46.1">R102</text>
<text x="34" y="46.8">U53</text>
<text x="51.8" y="46.1">R105</text>
<text x="65.8" y="46.8">D53</text>
<text x="86.1" y="44.3">D52</text>
<text x="103.9" y="45.6">J45</text>
<text x="22.1" y="48.4">470</text>
<text x="51.3" y="48.4">2.2k</text>
<text x="51.8" y="53.2">R103</text>
<text x="103.9" y="53.2">Output 2</text>
<text x="34" y="58.3">LTV-817S</text>
<text x="51.8" y="58.3">10k</text>
<text x="70.9" y="59.5">U54</text>
<text x="88.6" y="54.5">U52</text>
<text x="11.2" y="60.8">GND</text>
<text x="51.8" y="64.6">100k</text>
<text x="53.1" y="62.1">R104</text>
<text x="120.6" y="65.9">GNDREF</text>
<text x="206.3" y="63.3">+3.3V</text>
<text x="213.1" y="60.8">GND</text>
<text x="222" y="62.1">CN1</text>
<text x="121.8" y="71">VCC</text>
<text x="23.9" y="76.5">R106</text>
<text x="35.3" y="77.3">U56</text>
<text x="53.1" y="76.5">R109</text>
<text x="67.1" y="77.3">D55</text>
<text x="87.4" y="74.8">D54</text>
<text x="105.2" y="76">J46</text>
<text x="152.1" y="74.8">1N4148W</text>
<text x="159.4" y="72.2">D4</text>
<text x="176.3" y="72.2">BZ1</text>
<text x="176.3" y="74.8">3kHz</text>
<text x="23.4" y="78.8">470</text>
<text x="52.6" y="78.8">2.2k</text>
<text x="53.1" y="83.7">R107</text>
<text x="156.1" y="83.7">1k</text>
<text x="157" y="81.1">R6</text>
<text x="35.3" y="88.7">LTV-817S</text>
<text x="53.1" y="88.7">10k</text>
<text x="89.9" y="84.9">U55</text>
<text x="105.2" y="84.9">Output 3</text>
<text x="159.3" y="85.4" transform="rotate(-90 159.3 85.4)">~</text>
<text x="172.5" y="84.9">Q4</text>
<text x="172.5" y="87.5">MMBT2222A</text>
<text x="12.4" y="91.3">GND</text>
<text x="53.1" y="95.1">100k</text>
<text x="54.4" y="92.6">R108</text>
<text x="72.1" y="90">U57</text>
<text x="121.8" y="101.4">VCC</text>
<text x="121.9" y="96.4">GNDREF</text>
<text x="241.2" y="100.2">VCC</text>
<text x="23.9" y="107">R110</text>
<text x="35.3" y="107.8">U59</text>
<text x="53.1" y="107">R113</text>
<text x="67.1" y="107.8">D57</text>
<text x="87.4" y="105.3">D56</text>
<text x="105.2" y="106.5">J47</text>
<text x="167.4" y="102.7">GND</text>
<text x="23.4" y="109.3">470</text>
<text x="52.6" y="109.3">2.2k</text>
<text x="199.9" y="112.9">+3.3V</text>
<text x="35.3" y="119.2">LTV-817S</text>
<text x="53.1" y="114.1">R111</text>
<text x="53.1" y="119.2">10k</text>
<text x="89.9" y="115.4">U58</text>
<text x="105.2" y="114.1">Output 4</text>
<text x="200.4" y="115.4">GND</text>
<text x="12.4" y="121.8">GND</text>
<text x="53.1" y="125.6">100k</text>
<text x="54.4" y="123">R112</text>
<text x="72.1" y="120.5">U60</text>
<text x="121.8" y="131.9">VCC</text>
<text x="121.9" y="126.8">GNDREF</text>
<text x="141.5" y="126.8">+3.3V</text>
<text x="152.9" y="129.6">2.2k</text>
<text x="153.4" y="127.3">R96</text>
<text x="186.9" y="131.9">R97</text>
<text x="23.9" y="137.5">R114</text>
<text x="53.1" y="137.5">R117</text>
<text x="87.4" y="135.7">D58</text>
<text x="105.2" y="137">J48</text>
<text x="164.8" y="133.2">U47</text>
<text x="185.9" y="134.5">510</text>
<text x="227.1" y="137">J52</text>
<text x="23.4" y="139.8">470</text>
<text x="35.3" y="138.3">U62</text>
<text x="52.6" y="139.8">2.2k</text>
<text x="67.1" y="138.3">D59</text>
<text x="35.3" y="149.7">LTV-817S</text>
<text x="53.1" y="144.6">R115</text>
<text x="53.1" y="149.7">10k</text>
<text x="89.9" y="145.9">U61</text>
<text x="105.2" y="145.9">Output 5</text>
<text x="142" y="147.2">GND</text>
<text x="164.8" y="144.6">LTV-817S</text>
<text x="200.4" y="148.4">J43</text>
<text x="227.1" y="144.6">Weigand</text>
<text x="12.4" y="152.2">GND</text>
<text x="54.4" y="153.5">R116</text>
<text x="72.1" y="151">U63</text>
<text x="200.4" y="151">3-12V DC Sense</text>
<text x="200.4" y="153.5">~</text>
<text x="53.1" y="156.1">100k</text>
<text x="121.9" y="157.3">GNDREF</text>
<text x="23.9" y="168">R118</text>
<text x="53.1" y="168">R121</text>
<text x="87.4" y="166.2">D60</text>
<text x="105.2" y="167.5">J49</text>
<text x="121.8" y="162.4">VCC</text>
<text x="151.7" y="166">Design Leverages wESP32 from Silicognition LLC</text>
<text x="23.4" y="170.3">470</text>
<text x="35.3" y="168.8">U65</text>
<text x="52.6" y="170.3">2.2k</text>
<text x="67.1" y="168.8">D61</text>
<text x="151.7" y="172">Added I/O Expander 4, Mosfet Outputs x6, Qwiic Connector, Resettable Smoke Detector Power,</text>
<text x="151.7" y="169">Rev 1.2 - Fixed Piezo Power Supply on Fuse Blown Issue, Added DC Sense Input Circuit,</text>
<text x="53.1" y="175.1">R119</text>
<text x="89.9" y="176.4">U64</text>
<text x="105.2" y="175.1">Output 6</text>
<text x="151.7" y="175">GPIO Header, Support for Weigand Keypads</text>
<text x="12.4" y="182.7">GND</text>
<text x="35.3" y="180.2">LTV-817S</text>
<text x="53.1" y="180.2">10k</text>
<text x="54.4" y="184">R120</text>
<text x="72.1" y="181.5">U66</text>
<text x="151.7" y="183.7">File : AlarmPanel</text>
<text x="151.7" y="181">Sheet : 5</text>
<text x="53.1" y="186.5">100k</text>
<text x="121.9" y="187.8">GNDREF</text>
<text x="151.7" y="191.1">Size : Letter</text>
<text x="151.7" y="187.3">Title : wESP32 ESPHome Zone Integration</text>
<text x="173.7" y="191.1">Date : 11/30/2024</text>
<text x="236.7" y="191.1">Rev : 1.2</text>
<text x="1" y="196.7">1</text>
<text x="151.7" y="193.9">Technology Automation Consulting LLC</text>
</g>
<g font-size="2.3" fill="#00f">
<text x="86.1" y="16.4">1N4148WT</text>
<text x="211.8" y="16.4">1N4148WT</text>
<text x="11.9" y="20.2">OUT1</text>
<text x="137.7" y="20.2">OUT7</text>
<text x="88.6" y="26.5">60N03</text>
<text x="214.4" y="26.5">60N03</text>
<text x="70.9" y="31.6">ZMM18V</text>
<text x="196.6" y="31.6">ZMM18V</text>
<text x="86.1" y="46.8">1N4148WT</text>
<text x="11.9" y="50.6">OUT2</text>
<text x="88.6" y="57">60N03</text>
<text x="70.9" y="62.1">ZMM18V</text>
<text x="156.3" y="60.8">PB</text>
<text x="206.9" y="71">SDA</text>
<text x="87.4" y="77.3">1N4148WT</text>
<text x="207.1" y="73.5">SCL</text>
<text x="13.2" y="81.1">OUT3</text>
<text x="222" y="79.9">BM04B-SRSS-TB(LF)(SN)</text>
<text x="89.9" y="87.5">60N03</text>
<text x="147.8" y="86.2">IO23</text>
<text x="72.1" y="92.6">ZMM18V</text>
<text x="201.1" y="100.2">IO2</text>
<text x="87.4" y="107.8">1N4148WT</text>
<text x="200.5" y="105.3">IO14</text>
<text x="200.5" y="102.7">IO12</text>
<text x="201.1" y="107.8">IO5</text>
<text x="240.2" y="102.7">MIO10</text>
<text x="240.2" y="107.8">MIO12</text>
<text x="240.2" y="105.3">MIO11</text>
<text x="13.2" y="111.6">OUT4</text>
<text x="200.5" y="110.3">IO33</text>
<text x="240.2" y="110.3">MIO13</text>
<text x="240.2" y="112.9">MIO14</text>
<text x="89.9" y="118">60N03</text>
<text x="218.2" y="119.2">2.54-2*7P针</text>
<text x="240.2" y="115.4">MIO15</text>
<text x="72.1" y="123">ZMM18V</text>
<text x="144.2" y="137">SD</text>
<text x="13.2" y="142.1">OUT5</text>
<text x="87.4" y="138.3">1N4148WT</text>
<text x="211.9" y="139.5">IO13</text>
<text x="211.9" y="142.1">IO18</text>
<text x="89.9" y="148.4">60N03</text>
<text x="72.1" y="153.5">ZMM18V</text>
<text x="13.2" y="172.6">OUT6</text>
<text x="87.4" y="168.8">1N4148WT</text>
<text x="89.9" y="178.9">60N03</text>
<text x="72.1" y="184">ZMM18V</text>
</g>
<text font-size="1.5" fill="#000080" x="218.2" y="96.5">J53</text>
<g font-size="1.2" fill="#a00000">
<text x="26.3" y="2.7">1</text>
<text x="76.3" y="2.7">2</text>
<text x="126.3" y="2.7">3</text>
<text x="176.3" y="2.7">4</text>
<text x="226.3" y="2.7">5</text>
<text x="1.9" y="26.7">A</text>
<text x="259.3" y="26.7">A</text>
<text x="1.9" y="76.7">B</text>
<text x="259.3" y="76.7">B</text>
<text x="1.8" y="126.7">C</text>
<text x="259.2" y="126.7">C</text>
<text x="1.8" y="176.7">D</text>
<text x="259.2" y="176.7">D</text>
<text x="26.3" y="196.6">1</text>
<text x="76.3" y="196.6">2</text>
<text x="126.3" y="196.6">3</text>
<text x="176.3" y="196.6">4</text>
<text x="226.3" y="196.6">5</text>
</g>
</svg>
